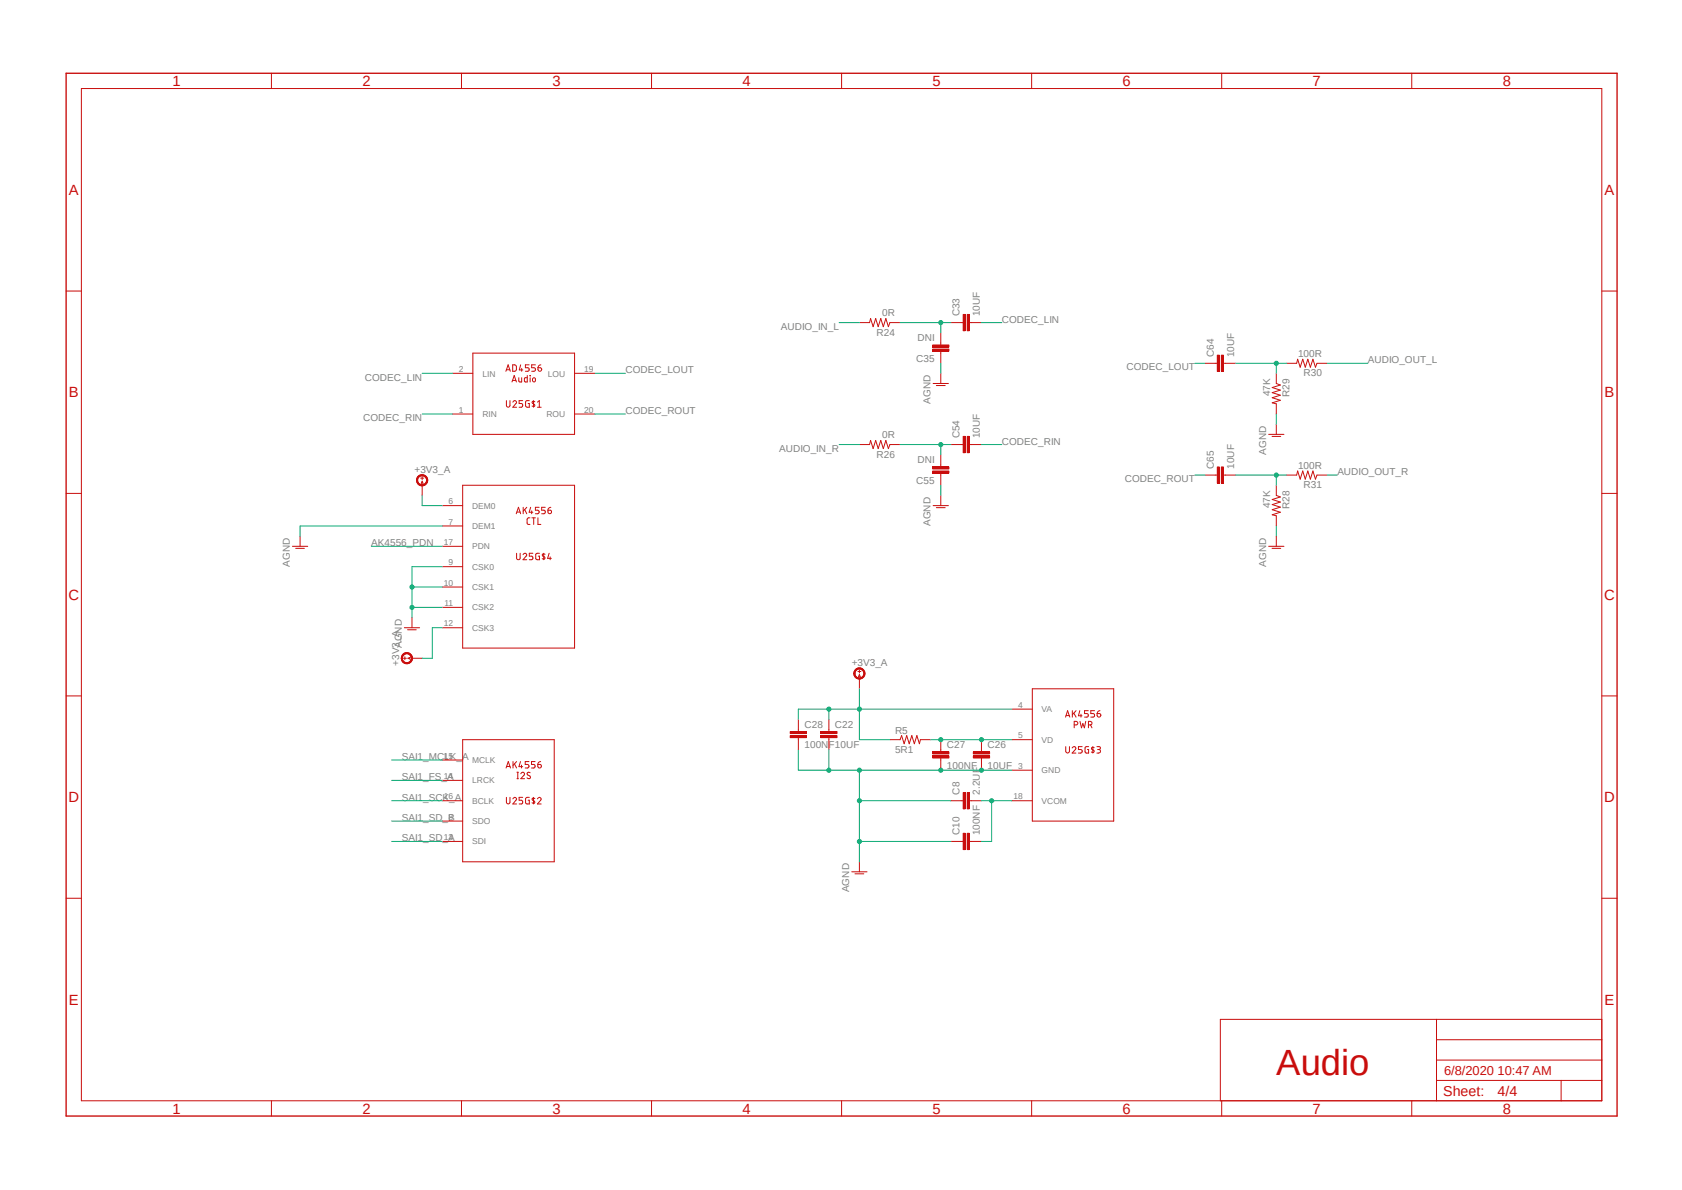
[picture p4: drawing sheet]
<svg xmlns="http://www.w3.org/2000/svg" width="420mm" height="297mm" viewBox="0 0 420 297" stroke-linecap="round" stroke-linejoin="round" font-family="sans-serif">
<path d="M16 17.9l388.2 261.2M404.2 17.9l-388.2 261.2" fill="none" stroke="#fff" stroke-width=".25"/>
<g fill="none" stroke="#c90d0c" stroke-width=".25">
<path d="M67.8 18.3v3.8M115.2 18.3v3.8M162.7 18.3v3.8M210.1 18.3v3.8M257.6 18.3v3.8M305.1 18.3v3.8M352.5 18.3v3.8M20.3 22.1h379.7v252.6h-379.7zM16.5 72.6h3.8M400 72.6h3.8M16.5 123.1h3.8M400 123.1h3.8"/>
<path d="M16.5 173.7h3.8M400 173.7h3.8M16.5 224.2h3.8M400 224.2h3.8M358.7 254.4v20.3M358.7 259.5h41.3M400 254.4h-95.3v20.3M67.8 274.7v3.9M115.2 274.7v3.9M162.7 274.7v3.9M210.1 274.7v3.9M257.6 274.7v3.9"/>
<path d="M305.1 274.7v3.9M352.5 274.7v3.9M358.7 269.7h41.3M358.7 264.6h41.3M389.8 269.7v5"/>
</g>
<path d="M16.5 18.3h387.3v260.3h-387.3z" fill="none" stroke="#c90d0c" stroke-width=".34"/>
<path d="M204.9 183.6h4.1v.5h-4.1z" fill-rule="evenodd" fill="#c90d0c"/>
<path d="M204.9 183.6h4.1v.5h-4.1z" fill="none" stroke="#c90d0c" stroke-width=".25"/>
<path d="M204.9 182.6h4.1v.5h-4.1z" fill-rule="evenodd" fill="#c90d0c"/>
<path d="M207 179.5v3.1M204.9 182.6h4.1v.5h-4.1zM207 184.1v3.1" fill="none" stroke="#c90d0c" stroke-width=".25"/>
<path d="M243 188.7h4.1v.5h-4.1z" fill-rule="evenodd" fill="#c90d0c"/>
<path d="M243 188.7h4.1v.5h-4.1z" fill="none" stroke="#c90d0c" stroke-width=".25"/>
<path d="M243 187.7h4.1v.5h-4.1z" fill-rule="evenodd" fill="#c90d0c"/>
<path d="M243 187.7h4.1v.5h-4.1zM245.1 184.6v3.1M245.1 189.2v3" fill="none" stroke="#c90d0c" stroke-width=".25"/>
<path d="M232.9 188.7h4v.5h-4z" fill-rule="evenodd" fill="#c90d0c"/>
<path d="M232.9 188.7h4v.5h-4z" fill="none" stroke="#c90d0c" stroke-width=".25"/>
<path d="M232.9 187.7h4v.5h-4z" fill-rule="evenodd" fill="#c90d0c"/>
<path d="M232.9 187.7h4v.5h-4zM234.9 184.6v3.1M234.9 189.2v3" fill="none" stroke="#c90d0c" stroke-width=".25"/>
<path d="M197.3 183.6h4.1v.5h-4.1z" fill-rule="evenodd" fill="#c90d0c"/>
<path d="M197.3 183.6h4.1v.5h-4.1z" fill="none" stroke="#c90d0c" stroke-width=".25"/>
<path d="M197.3 182.6h4.1v.5h-4.1z" fill-rule="evenodd" fill="#c90d0c"/>
<path d="M214.6 80.5h2.5l.3-1 .6 2 .7-2 .6 2 .6-2 .7 2 .6-2 .6 2 .4-1h2.5M199.3 179.5v3.1M197.3 182.6h4.1v.5h-4.1zM199.3 184.1v3.1" fill="none" stroke="#c90d0c" stroke-width=".25"/>
<path d="M241.5 78.5h.5v4h-.5z" fill-rule="evenodd" fill="#c90d0c"/>
<path d="M241.5 78.5h.5v4h-.5z" fill="none" stroke="#c90d0c" stroke-width=".25"/>
<path d="M240.5 78.5h.5v4h-.5z" fill-rule="evenodd" fill="#c90d0c"/>
<path d="M240.5 78.5h.5v4h-.5zM237.4 80.5h3.1M242 80.5h3.1" fill="none" stroke="#c90d0c" stroke-width=".25"/>
<path d="M232.9 86.1h4v.5h-4z" fill-rule="evenodd" fill="#c90d0c"/>
<path d="M232.9 86.1h4v.5h-4z" fill="none" stroke="#c90d0c" stroke-width=".25"/>
<path d="M232.9 87.1h4v.5h-4z" fill-rule="evenodd" fill="#c90d0c"/>
<path d="M232.9 87.1h4v.5h-4zM234.9 83.1v3M234.9 87.6v3.1M214.6 111h2.5l.3-1.1 .6 2.1 .7-2.1 .6 2.1 .6-2.1 .7 2.1 .6-2.1 .6 2.1 .4-1h2.5" fill="none" stroke="#c90d0c" stroke-width=".25"/>
<path d="M241.5 108.9h.5v4.1h-.5z" fill-rule="evenodd" fill="#c90d0c"/>
<path d="M241.5 108.9h.5v4.1h-.5z" fill="none" stroke="#c90d0c" stroke-width=".25"/>
<path d="M240.5 108.9h.5v4.1h-.5z" fill-rule="evenodd" fill="#c90d0c"/>
<path d="M237.4 111h3.1M240.5 108.9h.5v4.1h-.5zM242 111h3.1" fill="none" stroke="#c90d0c" stroke-width=".25"/>
<path d="M232.9 116.5h4v.6h-4z" fill-rule="evenodd" fill="#c90d0c"/>
<path d="M232.9 116.5h4v.6h-4z" fill="none" stroke="#c90d0c" stroke-width=".25"/>
<path d="M232.9 117.6h4v.5h-4z" fill-rule="evenodd" fill="#c90d0c"/>
<path d="M318.7 93.2v2.5l1 .4-2 .6 2 .7-2 .6 2 .6-2 .7 2 .6-2 .6 1 .3v2.5M321.2 90.7h2.6l.2-1 .7 2 .6-2 .6 2 .7-2 .6 2 .6-2 .7 2 .3-1h2.6M232.9 117.6h4v.5h-4zM234.9 113.5v3M234.9 118.1v3M321.2 118.6h2.6l.2-1 .7 2 .6-2 .6 2 .7-2 .6 2 .6-2 .7 2 .3-1h2.6M318.7 121.1v2.6l1 .3-2 .7 2 .6-2 .6 2 .7-2 .6 2 .6-2 .7 1 .2v2.6" fill="none" stroke="#c90d0c" stroke-width=".25"/>
<path d="M305 88.6h.5v4.1h-.5z" fill-rule="evenodd" fill="#c90d0c"/>
<path d="M305 88.6h.5v4.1h-.5z" fill="none" stroke="#c90d0c" stroke-width=".25"/>
<path d="M304 88.6h.5v4.1h-.5z" fill-rule="evenodd" fill="#c90d0c"/>
<path d="M300.9 90.7h3.1M304 88.6h.5v4.1h-.5zM305.5 90.7h3" fill="none" stroke="#c90d0c" stroke-width=".25"/>
<path d="M305 116.5h.5v4.1h-.5z" fill-rule="evenodd" fill="#c90d0c"/>
<path d="M305 116.5h.5v4.1h-.5z" fill="none" stroke="#c90d0c" stroke-width=".25"/>
<path d="M304 116.5h.5v4.1h-.5z" fill-rule="evenodd" fill="#c90d0c"/>
<g fill="none" stroke="#c90d0c" stroke-width=".25">
<path d="M113 93.2h5.1M118.1 88.1h25.4v20.3h-25.4zM126.3 92.7l.6-1.6 .5 1.6M126.4 100v1.2a.45 .45 0 0 0 .4 .4 .45 .45 0 0 0 .5-.2v-1.4M126.4 92.3h.9M127.8 95.3l.6-1.6 .5 1.6M128 95h.8M128 91.1l.9 .2v.9l-.2 .4-.7 .1zM129.5 94.3v.8l.3 .2h.5v-1M130 91.1l-.3 1.2h.9M130.3 91.9v.8M130.5 100h-.9v.7l.7 .1 .2 .3-.2 .5h-.7"/>
<path d="M131.7 93.7v1.6h-.6l-.1-.9 .7-.1M132.1 91.1h-.9v.7h.8l.1 .3-.1 .5-.8 .1M132.2 100h-.8l-.2 .4 .1 1 .3 .2h.6v-.9h-.3M132.4 93.7h.1M132.4 94.3v1M133.1 94.4l.2-.1 .3 .1-.1 .9-.4-.1zM133.2 100v1.6M133.7 91.1h-.9v.7h.7l.2 .3-.2 .5-.7 .1M134.3 91.8h.6a.46 .46 0 0 1 .3 .5 .46 .46 0 0 1-.4 .4 .46 .46 0 0 1-.5-.5zM135 91.1a.72 .72 0 0 0-.7 .7M143.5 93.2h5M113 103.3h5.1"/>
<path d="M128.1 100.4a.44 .44 0 0 1 .6-.4 .44 .44 0 0 1 .1 .7l-.7 .9h.9M133.6 100.3l-.5-.1-.3 .2 .7 .6v.4l-.7-.1M134.2 101.6h.9M134.2 100.4l.5-.4v1.6M143.5 103.3h5M300.9 118.6h3.1M304 116.5h.5v4.1h-.5zM305.5 118.6h3M110.4 126.2h5.1M110.4 131.3h5.1M110.4 136.4h5.1M115.5 121.1h28v40.7h-28z"/>
<path d="M128.9 128.2l.6-1.6 .5 1.6M129 138.1v1.4a.46 .46 0 0 0 .5 .2 .46 .46 0 0 0 .4-.4v-1.2M129.1 127.8h.8M130.6 138.4a.45 .45 0 0 1 .6-.3 .45 .45 0 0 1 .2 .7l-.8 .9h.9M130.6 126.6v1.6M131 127.2l.5 1M131.5 126.6l-.9 1M132.3 129.2l-.5 .1-.2 .3 .1 1.1 .6 .2M132.5 126.6l-.4 1.2h1M132.8 127.5v.7M132.8 129.2h.9M133.1 138.1h-.9v.7l.7 .1 .2 .3-.2 .5h-.7"/>
<path d="M133.3 129.2v1.7M134.3 129.2v1.7h.7M134.6 126.6h-.9v.7l.7 .1 .2 .3-.2 .5h-.7M134.7 138.1l-.9 .2v1.1l.2 .3h.7v-.9h-.3M135.8 138.1v1.6M136.1 138.3h-.5l-.2 .2 .7 .8-.2 .2-.5-.1M136.1 126.6h-.8v.7l.7 .1 .1 .3-.1 .5h-.7M136.8 127.3l.7 .1a.46 .46 0 0 1 0 .8 .46 .46 0 0 1-.7-.4zM137.1 138.1l-.4 1.3h1M137.4 139v.7M137.5 126.6a.72 .72 0 0 0-.7 .7M110.4 141.4h5.1"/>
<path d="M110.4 146.5h5.1M110.4 151.6h5.1M110.4 156.7h5.1M252.7 177h5.1M257.8 171.9h20.3v33h-20.3zM266.1 179l.5-1.6 .5 1.6M266.2 178.6h.8M267.8 177.4v1.6M268.1 178l.6 1M268.7 177.4l-.9 1M269.6 177.4l-.3 1.2h.9M269.9 178.3v.7"/>
<path d="M271.7 177.4h-.9v.7h.8l.1 .4-.1 .4-.8 .1M273.3 177.4h-.9v.7h.7l.2 .4-.2 .4-.7 .1M273.9 178.1h.6a.46 .46 0 0 1 .3 .5 .46 .46 0 0 1-.4 .4 .46 .46 0 0 1-.5-.4zM274.7 177.4a.72 .72 0 0 0-.8 .7M110.4 189.7h5.1M110.4 194.8h5.1M110.4 199.9h5.1M115.5 184.6h22.9v30.5h-22.9zM126.4 191.7l.5-1.6 .6 1.6M126.4 199v1.2a.45 .45 0 0 0 .4 .4 .45 .45 0 0 0 .5-.2v-1.4M126.5 191.3h.8M128.1 199.4a.44 .44 0 0 1 .6-.4 .44 .44 0 0 1 .1 .7l-.7 1h.9"/>
<path d="M128.1 190.1v1.6M128.5 190.7l.5 1M129 190.1l-.9 1M129.1 194.4h.4M129.1 192.7h.4M129.3 192.7v1.7M130 190.1l-.4 1.2h.9M130 193.1a.46 .46 0 0 1 .7-.4 .46 .46 0 0 1 .2 .8l-.9 .9h1M130.2 191v.7M130.5 199h-.9v.7h.6l.3 .4-.2 .5-.7 .1M132.1 190.1h-1v.7h.8l.2 .4-.2 .4-.8 .1M132.2 199h-.6l-.3 .2-.1 1.1 .2 .3 .8 .1v-1h-.3"/>
<path d="M132.4 192.9l-.2-.1a.38 .38 0 0 0-.5 .1 .38 .38 0 0 0 .1 .5l.5 .3 .1 .5a.55 .55 0 0 1-.8-.1M133.2 199v1.7M133.6 199.3h-.7v.3l.7 .6-.3 .3-.5-.1M133.6 190.1h-.9v.7h.7l.2 .4-.2 .4-.7 .1M134.2 199.4a.45 .45 0 0 1 .6-.4 .45 .45 0 0 1 .2 .7l-.8 1h.9M134.3 190.8h.5a.46 .46 0 0 1 .4 .5 .46 .46 0 0 1-.5 .4 .46 .46 0 0 1-.4-.4zM135 190.1a.72 .72 0 0 0-.7 .7M252.7 199.9h5.1M252.7 184.6h5.1M252.7 192.2h5.1M266.1 186.4v1.1a.47 .47 0 0 0 .5 .5 .47 .47 0 0 0 .4-.5v-1.1M267.7 186.7a.46 .46 0 0 1 .7-.3 .46 .46 0 0 1 .1 .7l-.8 .9h.9"/>
<path d="M268.2 180.9h.5a.44 .44 0 0 0 .4-.6l-.9-.3v1.7M269.7 180l.3 1.7 .4-1.1 .4 1.1 .3-1.7M270.2 186.4h-.9v.7h.7l.2 .3-.2 .5-.7 .1M271.8 180.9h.4a.45 .45 0 0 0 .4-.2 .45 .45 0 0 0 0-.4l-.8-.3v1.7M271.8 186.4l-.8 .1-.1 1.1 .2 .3 .7 .1v-.9h-.3M272.3 180.9l.4 .8M272.9 186.4v1.6M273.2 186.6l-.4-.1-.3 .2 .7 .9-.2 .2-.5-.1M273.9 186.4h.7l.2 .3-.2 .3-.5 .1M274.3 187.1a.45 .45 0 0 1 .4 .2 .45 .45 0 0 1 0 .4l-.8 .3M110.4 204.9h5.1M110.4 210h5.1"/>
</g>
<path d="M104.3 119a1.41 1.41 0 0 1 2.3 0 1.41 1.41 0 0 1-.7 2.2 1.41 1.41 0 0 1-1.9-1.4h.3a1.15 1.15 0 0 1 1.6-.9 1.15 1.15 0 0 1 .2 1.9 1.15 1.15 0 0 1-1.8-.6v-.4h-.3z" fill-rule="evenodd" fill="#c90d0c"/>
<path d="M104.3 119a1.41 1.41 0 0 1 2.3 0 1.41 1.41 0 0 1-.7 2.2 1.41 1.41 0 0 1-1.9-1.4h.3a1.15 1.15 0 0 1 1.6-.9 1.15 1.15 0 0 1 .2 1.9 1.15 1.15 0 0 1-1.8-.6v-.4h-.3z" fill="none" stroke="#c90d0c" stroke-width=".25"/>
<path d="M104.3 119a1.41 1.41 0 0 1 2.3 0 1.41 1.41 0 0 1-.7 2.2 1.41 1.41 0 0 1-1.9-1.4h.3a1.15 1.15 0 0 1 1.6-.9 1.15 1.15 0 0 1 .2 1.9 1.15 1.15 0 0 1-1.8-.6v-.4h-.3z" fill-rule="evenodd" fill="#c90d0c"/>
<path d="M104.3 119a1.41 1.41 0 0 1 2.3 0 1.41 1.41 0 0 1-.7 2.2 1.41 1.41 0 0 1-1.9-1.4h.3a1.15 1.15 0 0 1 1.6-.9 1.15 1.15 0 0 1 .2 1.9 1.15 1.15 0 0 1-1.8-.6v-.4h-.3zM105 119.3h.8M105.4 119v.7M105.2 120.7l.2-.6 .3 .6M105.3 120.6h.2M105.4 121.1v2.6" fill="none" stroke="#c90d0c" stroke-width=".25"/>
<path d="M213.5 167.2a1.39 1.39 0 0 1 2.3 .2 1.39 1.39 0 0 1-.8 2.1 1.39 1.39 0 0 1-1.8-1.4h.2a1.13 1.13 0 0 1 1.6-1.1 1.13 1.13 0 0 1 .4 1.8 1.13 1.13 0 0 1-1.9-.3l-.1-.4h-.2z" fill-rule="evenodd" fill="#c90d0c"/>
<path d="M213.5 167.2a1.39 1.39 0 0 1 2.3 .2 1.39 1.39 0 0 1-.8 2.1 1.39 1.39 0 0 1-1.8-1.4h.2a1.13 1.13 0 0 1 1.6-1.1 1.13 1.13 0 0 1 .4 1.8 1.13 1.13 0 0 1-1.9-.3l-.1-.4h-.2z" fill="none" stroke="#c90d0c" stroke-width=".25"/>
<path d="M213.5 167.2a1.39 1.39 0 0 1 2.3 .2 1.39 1.39 0 0 1-.8 2.1 1.39 1.39 0 0 1-1.8-1.4h.2a1.13 1.13 0 0 1 1.6-1.1 1.13 1.13 0 0 1 .4 1.8 1.13 1.13 0 0 1-1.9-.3l-.1-.4h-.2z" fill-rule="evenodd" fill="#c90d0c"/>
<path d="M213.5 167.2a1.39 1.39 0 0 1 2.3 .2 1.39 1.39 0 0 1-.8 2.1 1.39 1.39 0 0 1-1.8-1.4h.2a1.13 1.13 0 0 1 1.6-1.1 1.13 1.13 0 0 1 .4 1.8 1.13 1.13 0 0 1-1.9-.3l-.1-.4h-.2zM214.2 167.6h.8M214.3 169l.3-.6 .2 .6M214.5 168.8h.2M214.6 167.2v.8M214.6 169.4v2.5M222.2 184.6h2.5l.4-1 .7 2 .6-2 .6 2 .7-2 .6 2 .6-2 .7 2 .2-1h2.6" fill="none" stroke="#c90d0c" stroke-width=".25"/>
<path d="M241.5 197.8h.5v4.1h-.5z" fill-rule="evenodd" fill="#c90d0c"/>
<path d="M241.5 197.8h.5v4.1h-.5z" fill="none" stroke="#c90d0c" stroke-width=".25"/>
<path d="M240.5 197.8h.5v4.1h-.5z" fill-rule="evenodd" fill="#c90d0c"/>
<path d="M237.4 199.9h3.1M240.5 197.8h.5v4.1h-.5zM242 199.9h3.1" fill="none" stroke="#c90d0c" stroke-width=".25"/>
<path d="M241.5 208h.5v4h-.5z" fill-rule="evenodd" fill="#c90d0c"/>
<path d="M241.5 208h.5v4h-.5z" fill="none" stroke="#c90d0c" stroke-width=".25"/>
<path d="M240.5 208h.5v4h-.5z" fill-rule="evenodd" fill="#c90d0c"/>
<path d="M237.4 210h3.1M240.5 208h.5v4h-.5zM242 210h3.1" fill="none" stroke="#c90d0c" stroke-width=".25"/>
<path d="M100.5 163.4a1.4 1.4 0 0 1 2.2 .1 1.4 1.4 0 0 1-.7 2.1 1.4 1.4 0 0 1-1.8-1.3h.3a1.15 1.15 0 0 1 1.6-1 1.15 1.15 0 0 1 .2 1.9 1.15 1.15 0 0 1-1.8-.5v-.4h-.3z" fill-rule="evenodd" fill="#c90d0c"/>
<path d="M100.5 163.4a1.4 1.4 0 0 1 2.2 .1 1.4 1.4 0 0 1-.7 2.1 1.4 1.4 0 0 1-1.8-1.3h.3a1.15 1.15 0 0 1 1.6-1 1.15 1.15 0 0 1 .2 1.9 1.15 1.15 0 0 1-1.8-.5v-.4h-.3z" fill="none" stroke="#c90d0c" stroke-width=".25"/>
<path d="M100.5 163.4a1.4 1.4 0 0 1 2.2 .1 1.4 1.4 0 0 1-.7 2.1 1.4 1.4 0 0 1-1.8-1.3h.3a1.15 1.15 0 0 1 1.6-1 1.15 1.15 0 0 1 .2 1.9 1.15 1.15 0 0 1-1.8-.5v-.4h-.3z" fill-rule="evenodd" fill="#c90d0c"/>
<g fill="none" stroke="#c90d0c" stroke-width=".25">
<path d="M233 95.7h3.8M233.8 96.2h2.2M234.9 93.2v2.5M316.8 108.4h3.8M317.6 108.9h2.2M318.7 105.9v2.5M73 136.4h3.8M73.8 136.9h2.2M74.9 133.8v2.6M233 126.2h3.8M233.8 126.7h2.2M234.9 123.7v2.5"/>
<path d="M316.8 136.4h3.8M317.6 136.9h2.2M318.7 133.8v2.6M101 156.7h3.8M101.8 157.2h2.1M102.9 154.1v2.6M100.5 163.4a1.4 1.4 0 0 1 2.2 .1 1.4 1.4 0 0 1-.7 2.1 1.4 1.4 0 0 1-1.8-1.3h.3a1.15 1.15 0 0 1 1.6-1 1.15 1.15 0 0 1 .2 1.9 1.15 1.15 0 0 1-1.8-.5v-.4h-.3zM100.7 164.3h.8M101.1 163.9v.8M102.3 164.2v.2M102.5 164l-.6 .3 .6 .2M102.9 164.3h2.5"/>
<path d="M212.7 217.6h3.8M213.5 218.1h2.2M214.6 215.1v2.5"/>
</g>
<g fill="none" stroke="#0dab76" stroke-width=".25">
<path d="M105.4 93.2h7.6M148.5 93.2h7.7M245.1 80.5h5M298.4 90.7h2.5M105.4 103.3h7.6M148.5 103.3h7.7M245.1 111h5M298.4 118.6h2.5M92.7 136.4h17.7M214.6 171.9v12.7h7.6M214.6 177h38.1M97.8 189.7h12.6"/>
<path d="M97.8 194.8h12.6M97.8 199.9h12.6M97.8 204.9h12.6M97.8 210h12.6"/>
</g>
<circle cx="214.6" cy="177" r=".51" fill="#0dab76"/>
<g fill="none" stroke="#0dab76" stroke-width=".25">
<path d="M199.3 177h15.3M207 177v2.5"/>
<circle cx="214.6" cy="177" r=".51"/>
</g>
<circle cx="207" cy="177" r=".51" fill="#0dab76"/>
<g fill="none" stroke="#0dab76" stroke-width=".25">
<path d="M209.5 80.5h5.1M224.7 80.5h12.7M234.9 80.5v2.6M209.5 111h5.1M331.4 118.6h2.5M105.4 123.7v2.5h5M110.4 156.7h-2.5v7.6h-2.5M199.3 177v2.5"/>
<circle cx="207" cy="177" r=".51"/>
</g>
<circle cx="234.9" cy="80.5" r=".51" fill="#0dab76"/>
<g fill="none" stroke="#0dab76" stroke-width=".25">
<path d="M224.7 111h12.7M234.9 111v2.5"/>
<circle cx="234.9" cy="80.5" r=".51"/>
</g>
<circle cx="234.9" cy="111" r=".51" fill="#0dab76"/>
<g fill="none" stroke="#0dab76" stroke-width=".25">
<path d="M308.5 118.6h12.7M318.7 118.6v2.5"/>
<circle cx="234.9" cy="111" r=".51"/>
</g>
<circle cx="318.7" cy="118.6" r=".51" fill="#0dab76"/>
<g fill="none" stroke="#0dab76" stroke-width=".25">
<path d="M308.5 90.7h12.7M318.7 90.7v2.5"/>
<circle cx="318.7" cy="118.6" r=".51"/>
</g>
<circle cx="318.7" cy="90.7" r=".51" fill="#0dab76"/>
<g fill="none" stroke="#0dab76" stroke-width=".25">
<path d="M331.4 90.7h10.1M232.4 184.6h20.3"/>
<circle cx="318.7" cy="90.7" r=".51"/>
</g>
<circle cx="245.1" cy="184.6" r=".51" fill="#0dab76"/>
<circle cx="245.1" cy="184.6" r=".51" fill="none" stroke="#0dab76" stroke-width=".25"/>
<circle cx="234.9" cy="184.6" r=".51" fill="#0dab76"/>
<g fill="none" stroke="#0dab76" stroke-width=".25">
<path d="M245.1 199.9h7.6M247.6 199.9v10.1h-2.5"/>
<circle cx="234.9" cy="184.6" r=".51"/>
</g>
<circle cx="247.6" cy="199.9" r=".51" fill="#0dab76"/>
<g fill="none" stroke="#0dab76" stroke-width=".25">
<path d="M214.6 199.9h22.8M252.7 192.2h-38.1v22.9"/>
<circle cx="247.6" cy="199.9" r=".51"/>
</g>
<circle cx="214.6" cy="199.9" r=".51" fill="#0dab76"/>
<g fill="none" stroke="#0dab76" stroke-width=".25">
<path d="M214.6 210h22.8"/>
<circle cx="214.6" cy="199.9" r=".51"/>
</g>
<circle cx="214.6" cy="210" r=".51" fill="#0dab76"/>
<circle cx="214.6" cy="210" r=".51" fill="none" stroke="#0dab76" stroke-width=".25"/>
<circle cx="245.1" cy="192.2" r=".51" fill="#0dab76"/>
<circle cx="245.1" cy="192.2" r=".51" fill="none" stroke="#0dab76" stroke-width=".25"/>
<circle cx="234.9" cy="192.2" r=".51" fill="#0dab76"/>
<g fill="none" stroke="#0dab76" stroke-width=".25">
<path d="M207 192.2h7.6"/>
<circle cx="234.9" cy="192.2" r=".51"/>
</g>
<circle cx="214.6" cy="192.2" r=".51" fill="#0dab76"/>
<g fill="none" stroke="#0dab76" stroke-width=".25">
<path d="M199.3 187.2v5h7.7v-5"/>
<circle cx="214.6" cy="192.2" r=".51"/>
</g>
<circle cx="207" cy="192.2" r=".51" fill="#0dab76"/>
<g fill="none" stroke="#0dab76" stroke-width=".25">
<path d="M234.9 90.7v2.5M318.7 103.3v2.6M234.9 121.1v2.6M318.7 131.3v2.5M102.9 146.5h7.5M110.4 141.4h-7.5v12.7"/>
<circle cx="207" cy="192.2" r=".51"/>
</g>
<circle cx="102.9" cy="146.5" r=".51" fill="#0dab76"/>
<g fill="none" stroke="#0dab76" stroke-width=".25">
<path d="M102.9 151.6h7.5"/>
<circle cx="102.9" cy="146.5" r=".51"/>
</g>
<circle cx="102.9" cy="151.6" r=".51" fill="#0dab76"/>
<g fill="none" stroke="#0dab76" stroke-width=".25">
<path d="M110.4 131.3h-35.5v2.5"/>
<circle cx="102.9" cy="151.6" r=".51"/>
</g>
<text font-size="9.1" fill="#c90d0c" x="318.7" y="268.4">Audio</text>
<g font-size="3.7" fill="#c90d0c">
<text x="43.1" y="21.5">1</text>
<text x="90.5" y="21.5">2</text>
<text x="137.9" y="21.5">3</text>
<text x="185.4" y="21.5">4</text>
<text x="232.8" y="21.5">5</text>
<text x="280.3" y="21.5">6</text>
<text x="327.7" y="21.5">7</text>
<text x="375.2" y="21.5">8</text>
<text x="17.2" y="48.7">A</text>
<text x="400.6" y="48.7">A</text>
<text x="17.2" y="99.2">B</text>
<text x="400.6" y="99.2">B</text>
<text x="17.1" y="149.7">C</text>
<text x="400.6" y="149.7">C</text>
<text x="17.1" y="200.3">D</text>
<text x="400.6" y="200.3">D</text>
<text x="17.2" y="250.8">E</text>
<text x="400.6" y="250.8">E</text>
<text x="43.1" y="278">1</text>
<text x="90.5" y="278">2</text>
<text x="137.9" y="278">3</text>
<text x="185.4" y="278">4</text>
<text x="232.8" y="278">5</text>
<text x="280.3" y="278">6</text>
<text x="327.7" y="278">7</text>
<text x="375.2" y="278">8</text>
</g>
<g font-size="3.6" fill="#c90d0c">
<text x="360.3" y="273.6">Sheet:</text>
<text x="373.9" y="273.5">4/4</text>
</g>
<text font-size="3.2" fill="#c90d0c" x="360.6" y="268.4">6/8/2020 10:47 AM</text>
<g font-size="2.5" fill="#808080">
<text x="195" y="82.3">AUDIO_IN_L</text>
<text x="218.9" y="83.8">R24</text>
<text x="220.3" y="79">0R</text>
<text x="239.6" y="79" transform="rotate(-90 239.6 79)">C33</text>
<text x="244.7" y="79" transform="rotate(-90 244.7 79)">10UF</text>
<text x="250.2" y="80.5">CODEC_LIN</text>
<text x="229.1" y="85.2">DNI</text>
<text x="303.1" y="89.2" transform="rotate(-90 303.1 89.2)">C64</text>
<text x="308.1" y="89.2" transform="rotate(-90 308.1 89.2)">10UF</text>
<text x="324.1" y="89.2">100R</text>
<text x="91.1" y="95">CODEC_LIN</text>
<text x="156.2" y="93.2">CODEC_LOUT</text>
<text x="228.8" y="90.3">C35</text>
<text x="281.3" y="92.5">CODEC_LOUT</text>
<text x="325.5" y="93.9">R30</text>
<text x="341.5" y="90.7">AUDIO_OUT_L</text>
<text x="232.4" y="100.8" transform="rotate(-90 232.4 100.8)">AGND</text>
<text x="317.2" y="98.9" transform="rotate(-90 317.2 98.9)">47K</text>
<text x="322" y="99.1" transform="rotate(-90 322 99.1)">R29</text>
<text x="90.7" y="105.1">CODEC_RIN</text>
<text x="156.2" y="103.3">CODEC_ROUT</text>
<text x="194.6" y="112.7">AUDIO_IN_R</text>
<text x="220.3" y="109.4">0R</text>
<text x="239.6" y="109.4" transform="rotate(-90 239.6 109.4)">C54</text>
<text x="244.7" y="109.4" transform="rotate(-90 244.7 109.4)">10UF</text>
<text x="250.2" y="111">CODEC_RIN</text>
<text x="316.1" y="113.5" transform="rotate(-90 316.1 113.5)">AGND</text>
<text x="103.5" y="117.9">+3V3_A</text>
<text x="218.9" y="114.3">R26</text>
<text x="229.1" y="115.7">DNI</text>
<text x="303.1" y="117.1" transform="rotate(-90 303.1 117.1)">C65</text>
<text x="308.1" y="117.1" transform="rotate(-90 308.1 117.1)">10UF</text>
<text x="324.1" y="117.1">100R</text>
<text x="333.9" y="118.6">AUDIO_OUT_R</text>
<text x="228.8" y="120.7">C55</text>
<text x="280.8" y="120.4">CODEC_ROUT</text>
<text x="325.5" y="121.9">R31</text>
<text x="232.4" y="131.3" transform="rotate(-90 232.4 131.3)">AGND</text>
<text x="317.2" y="126.8" transform="rotate(-90 317.2 126.8)">47K</text>
<text x="322" y="127" transform="rotate(-90 322 127)">R28</text>
<text x="92.7" y="136.4">AK4556_PDN</text>
<text x="72.4" y="141.4" transform="rotate(-90 72.4 141.4)">AGND</text>
<text x="316.1" y="141.4" transform="rotate(-90 316.1 141.4)">AGND</text>
<text x="100.3" y="161.8" transform="rotate(-90 100.3 161.8)">AGND</text>
<text x="99.7" y="166.2" transform="rotate(-90 99.7 166.2)">+3V3_A</text>
<text x="212.7" y="166.2">+3V3_A</text>
<text x="200.9" y="181.7">C28</text>
<text x="208.5" y="181.7">C22</text>
<text x="223.5" y="183.1">R5</text>
<text x="100.3" y="189.7">SAI1_MCLK_A</text>
<text x="200.9" y="186.8">100NF10UF</text>
<text x="223.5" y="187.9">5R1</text>
<text x="236.4" y="191.9">100NF</text>
<text x="236.4" y="186.8">C27</text>
<text x="246.6" y="191.9">10UF</text>
<text x="246.6" y="186.8">C26</text>
<text x="100.3" y="194.8">SAI1_FS_A</text>
<text x="100.3" y="199.9">SAI1_SCK_A</text>
<text x="239.6" y="198.3" transform="rotate(-90 239.6 198.3)">C8</text>
<text x="244.7" y="198.3" transform="rotate(-90 244.7 198.3)">2.2UF</text>
<text x="100.3" y="204.9">SAI1_SD_B</text>
<text x="239.6" y="208.5" transform="rotate(-90 239.6 208.5)">C10</text>
<text x="244.7" y="208.5" transform="rotate(-90 244.7 208.5)">100NF</text>
<text x="100.3" y="210">SAI1_SD_A</text>
<text x="212.1" y="222.7" transform="rotate(-90 212.1 222.7)">AGND</text>
</g>
<g font-size="2.1" fill="#808080">
<text x="114.6" y="92.8">2</text>
<text x="120.4" y="94">LIN</text>
<text x="136.8" y="94">LOU</text>
<text x="145.8" y="92.8">19</text>
<text x="114.6" y="103">1</text>
<text x="120.4" y="104.1">RIN</text>
<text x="136.4" y="104.1">ROU</text>
<text x="145.8" y="103">20</text>
<text x="112" y="125.9">6</text>
<text x="112" y="130.9">7</text>
<text x="117.9" y="127">DEM0</text>
<text x="110.8" y="136">17</text>
<text x="117.9" y="132">DEM1</text>
<text x="117.9" y="137.1">PDN</text>
<text x="112" y="141.1">9</text>
<text x="117.9" y="142.2">CSK0</text>
<text x="110.8" y="146.2">10</text>
<text x="117.9" y="147.3">CSK1</text>
<text x="111" y="151.3">11</text>
<text x="117.9" y="152.4">CSK2</text>
<text x="110.8" y="156.3">12</text>
<text x="117.9" y="157.4">CSK3</text>
<text x="254.3" y="176.6">4</text>
<text x="260.1" y="177.8">VA</text>
<text x="254.3" y="184.2">5</text>
<text x="260.1" y="185.4">VD</text>
<text x="110.8" y="189.3">15</text>
<text x="117.9" y="190.5">MCLK</text>
<text x="254.3" y="191.9">3</text>
<text x="110.8" y="194.4">14</text>
<text x="117.9" y="195.5">LRCK</text>
<text x="260.1" y="193">GND</text>
<text x="110.8" y="199.5">16</text>
<text x="117.9" y="200.6">BCLK</text>
<text x="253.1" y="199.5">18</text>
<text x="260.1" y="200.6">VCOM</text>
<text x="110.8" y="209.6">13</text>
<text x="112" y="204.6">8</text>
<text x="117.9" y="205.7">SDO</text>
<text x="117.9" y="210.8">SDI</text>
</g>
</svg>
